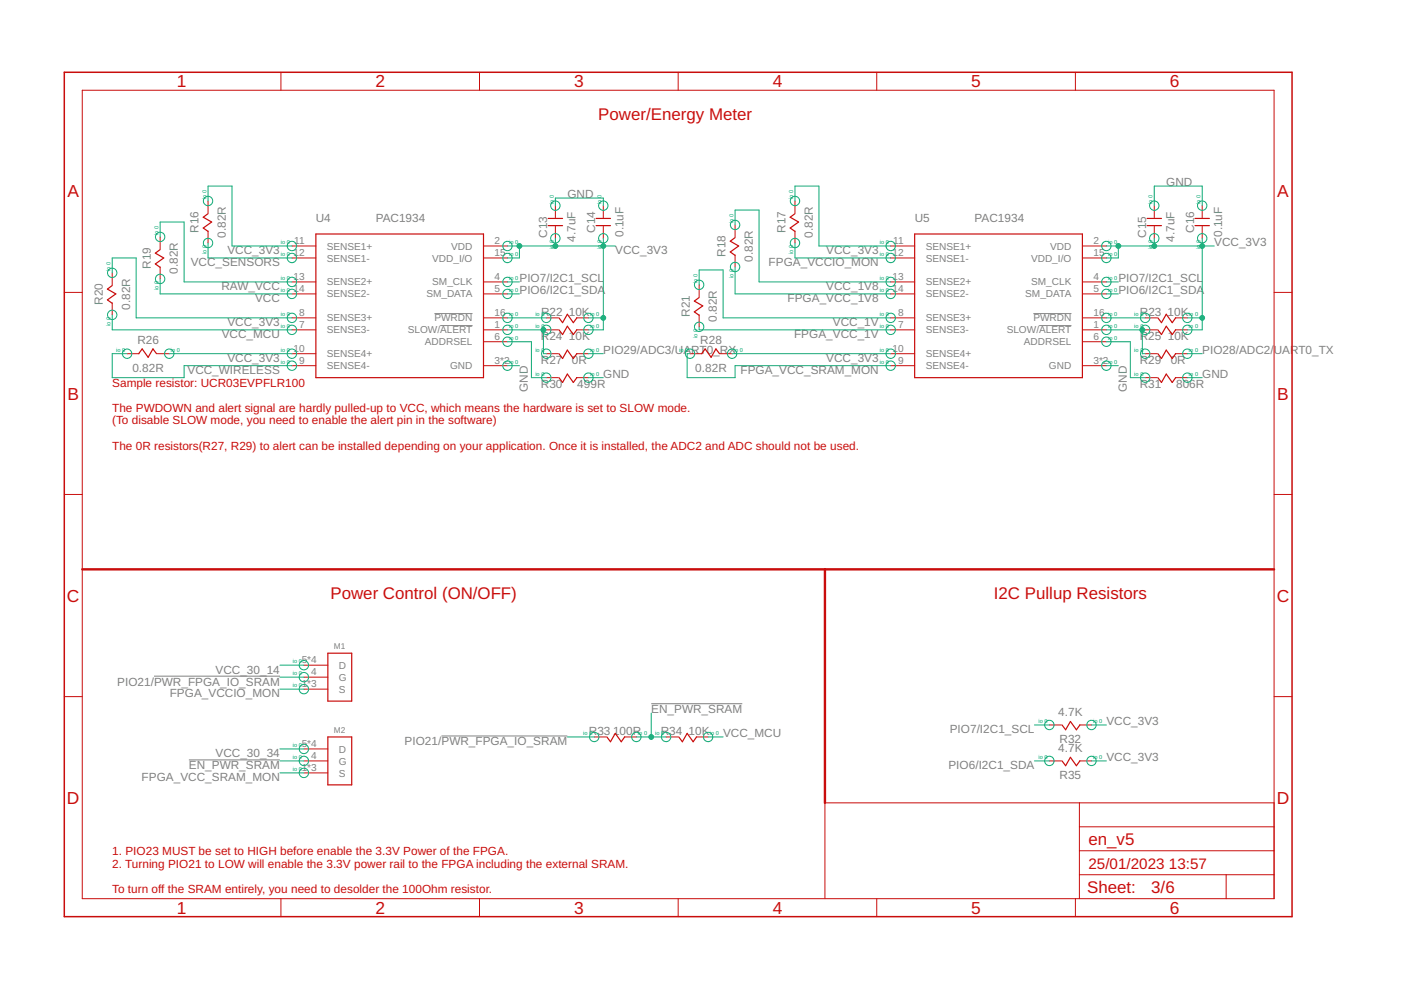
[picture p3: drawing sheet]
<svg xmlns="http://www.w3.org/2000/svg" width="297mm" height="210mm" viewBox="0 0 297 210" stroke-linecap="round" stroke-linejoin="round" font-family="sans-serif">
<path d="M92.1 66.5h8.1M93.3 69h6.9M219.1 66.5h8.1M220.3 69h6.9M32.7 143.4h26.7M93.6 156h26.7M138.1 149.2h19.3M40 161.1h19.4" fill="none" stroke="#808080" stroke-width=".21"/>
<path d="M17.4 120.7h252.7M174.9 120.7v49.5" fill="none" stroke="#c90d0c" stroke-width=".51"/>
<g fill="none" stroke="#c90d0c" stroke-width=".21">
<path d="M17.4 19.1h252.7v171.4h-252.7zM59.6 15.3v3.8M101.7 15.3v3.8M143.8 15.3v3.8M185.9 15.3v3.8M228 15.3v3.8M23.8 57.8v2.6M34 50.2v2.6M34 56.6v2.5M44.1 42.6v2.5M44.1 49v2.5M61.9 52.2h5.1"/>
<path d="M61.9 54.7h5.1M61.9 59.8h5.1M102.5 52.2h5.1M102.5 54.7h5.1M102.5 59.8h5.1M117.8 43.6v2.5M117.8 48v2.5M127.9 43.6v2.5M127.9 48v2.5M155.9 47.7v2.5M155.9 54.1v2.5M168.6 42.6v2.5"/>
<path d="M168.6 49v2.5M188.8 52.2h5.1M188.8 54.7h5.1M188.8 59.8h5.1M229.5 52.2h5.1M229.5 54.7h5.1M229.5 59.8h5.1M244.7 43.6v2.5M244.7 48v2.5M254.9 43.6v2.5M254.9 48v2.5M13.6 62h3.8"/>
<path d="M23.8 64.2v2.6M26.9 75h2.6M33.3 75h2.6M61.9 62.3h5.1M61.9 67.4h5.1M61.9 69.9h5.1M61.9 77.5h5.1M61.9 75h5.1M102.5 62.3h5.1M102.5 67.4h5.1M102.5 69.9h5.1M102.5 72.5h5.1"/>
<path d="M102.5 77.5h5.1M115.8 67.4h2.6M115.8 69.9h2.6M115.8 75h2.6M122.2 67.4h2.6M122.2 69.9h2.6M122.2 75h2.6M146.3 75h2.5M148.2 60.4v2.5M148.2 66.8v2.5M152.7 75h2.5M188.8 62.3h5.1"/>
<path d="M188.8 67.4h5.1M188.8 69.9h5.1M188.8 77.5h5.1M188.8 75h5.1M229.5 62.3h5.1M229.5 67.4h5.1M229.5 69.9h5.1M229.5 72.5h5.1M229.5 77.5h5.1M242.8 67.4h2.5M242.8 69.9h2.5M242.8 75h2.5"/>
<path d="M249.2 67.4h2.5M249.2 69.9h2.5M249.2 75h2.5M270.1 62h3.8M115.8 80.1h2.6M122.2 80.1h2.6M242.8 80.1h2.5M249.2 80.1h2.5M13.6 104.8h3.8M270.1 104.8h3.8M13.6 147.7h3.8M64.4 143.6h5.1"/>
<path d="M64.4 141h5.1M64.4 146.1h5.1M64.4 158.8h5.1M126 156.3h2.5M132.4 156.3h2.5M141.2 156.3h2.6M147.6 156.3h2.5M222.5 153.7h2.5M228.9 153.7h2.5M270.1 147.7h3.8M64.4 161.3h5.1M64.4 163.9h5.1"/>
<path d="M222.5 161.3h2.5M228.9 170.2v20.3M228.9 175.3h41.2M228.9 161.3h2.5M270.1 170.2h-95.2v20.3M59.6 190.5v3.9M101.7 190.5v3.9M143.8 190.5v3.9M185.9 190.5v3.9M228 190.5v3.9M228.9 185.5h41.2M228.9 180.4h41.2"/>
<path d="M260 185.5v5"/>
</g>
<g fill="none" stroke="#c90d0c" stroke-width=".25">
<path d="M34 52.9l-1.1 .8 1.8 1-1.8 1.3 1.1 .7M44.1 45.3l-1 .8 1.8 1-1.8 1.2 1 .8M67 49.6h35.5v30.5h-35.5zM116.2 47.8h3.1M116.2 46.3h3.1M126.4 47.8h3M126.4 46.3h3M155.9 50.4l-1.1 .7 1.8 1.1-1.8 1.2 1.1 .7M168.6 45.3l-1.1 .8 1.8 1-1.8 1.2 1.1 .8M193.9 49.6h35.6v30.5h-35.6zM243.2 47.8h3.1M243.2 46.3h3.1"/>
<path d="M253.4 47.8h3M253.4 46.3h3M23.8 60.5l-1 .8 1.8 1-1.8 1.3 1 .7M29.4 75l.7-1 1.3 1.8 1-1.8 .8 1M118.5 67.4l.8 1 1-1.8 1.3 1.8 .7-1M118.5 69.9l.8 1 1-1.7 1.3 1.7 .7-1M118.5 75l.8 1 1-1.8 1.3 1.8 .7-1M148.2 63.1l-1 .7 1.8 1.1-1.8 1.2 1 .7M148.8 75l.7-1 1.3 1.8 1-1.8 .7 1M245.5 67.4l.8 1 1-1.8 1.2 1.8 .8-1M245.5 69.9l.8 1 1-1.7 1.2 1.7 .8-1M245.5 75l.8 1 1-1.8 1.2 1.8 .8-1"/>
<path d="M118.5 80.1l.8 1 1-1.8 1.3 1.8 .7-1M245.5 80.1l.8 1 1-1.8 1.2 1.8 .8-1M69.5 138.5h5.1v10.2h-5.1zM69.5 156.3h5.1v10.1h-5.1zM128.7 156.3l.7 1 1.1-1.8 1.2 1.8 .7-1M143.9 156.3l.8 1 1-1.8 1.3 1.8 .7-1M225.2 153.7l.7 1 1-1.7 1.3 1.7 .8-1M225.2 161.3l.7 1 1-1.7 1.3 1.7 .8-1"/>
</g>
<path d="M13.6 15.3h260.3v179.1h-260.3z" fill="none" stroke="#c90d0c" stroke-width=".32"/>
<g fill="none" stroke="#0dab76" stroke-width=".21">
<path d="M23.8 57.8v-3.1h5.1v12.7h33M34 59.1v3.2h27.9M34 50.2v-3.1h5v12.7h22.9M44.1 42.6v-3.1h5.1v12.7h12.7M44.1 51.5v3.2h17.8M107.6 59.8h2.5M107.6 52.2h22.9M110.1 52.2v2.5h-2.5M117.8 43.6v-1.6h10.1v1.6M117.8 50.5v1.7M127.9 50.5v19.4h-3.1M155.9 56.6v5.7h32.9"/>
<path d="M155.9 47.7v-3.2h5v15.3h27.9M168.6 42.6v-3.1h5v12.7h15.2M168.6 51.5v3.2h20.2M234.6 59.8h2.5M234.6 52.2h22.8M237.1 52.2v2.5h-2.5M244.7 43.6v-4.1h10.2v4.1M244.7 50.5v1.7M254.9 50.5v19.4h-3.2M23.8 66.8v3.1h38.1M26.9 75h-3.1v5.1h15.2v-2.6h22.9M35.9 75h26"/>
<path d="M107.6 62.3h2.5M107.6 72.5h5.1v7.6h3.1M107.6 77.5h2.5M107.6 67.4h8.2M107.6 69.9h8.2M115.2 69.9v5.1h.6M124.8 67.4h3.1M124.8 75h3.1M146.3 75h-.6v5.1h10.2v-2.6h32.9M148.2 60.4v-3.2h5.1v10.2h35.5M148.2 69.3v.6h40.6M155.2 75h33.6"/>
<path d="M234.6 62.3h2.5M234.6 72.5h5v7.6h3.2M234.6 77.5h2.5M234.6 67.4h8.2M234.6 69.9h8.2M242.2 69.9v5.1h.6M251.7 67.4h3.2M251.7 75h3.2M124.8 80.1h3.1M251.7 80.1h3.2M59.4 146.1h5M59.4 158.8h5"/>
<path d="M59.4 141h5M59.4 143.6h5M120.3 156.3h5.7M134.9 156.3h6.3M138.1 151.2v5.1M150.1 156.3h3.2M219.3 153.7h3.2M231.4 153.7h3.2M59.4 161.3h5M59.4 163.9h5M219.3 161.3h3.2M231.4 161.3h3.2"/>
<circle cx="23.8" cy="57.8" r=".99"/>
<circle cx="34" cy="59.1" r=".99"/>
<circle cx="34" cy="50.2" r=".99"/>
<circle cx="44.1" cy="42.6" r=".99"/>
<circle cx="44.1" cy="51.5" r=".99"/>
<circle cx="61.9" cy="59.8" r=".99"/>
<circle cx="61.9" cy="54.7" r=".99"/>
<circle cx="61.9" cy="52.2" r=".99"/>
<circle cx="107.6" cy="52.2" r=".99"/>
<circle cx="107.6" cy="54.7" r=".99"/>
<circle cx="107.6" cy="59.8" r=".99"/>
<circle cx="117.8" cy="43.6" r=".99"/>
<circle cx="117.8" cy="50.5" r=".99"/>
<circle cx="127.9" cy="43.6" r=".99"/>
<circle cx="127.9" cy="50.5" r=".99"/>
<circle cx="155.9" cy="47.7" r=".99"/>
<circle cx="155.9" cy="56.6" r=".99"/>
<circle cx="168.6" cy="42.6" r=".99"/>
<circle cx="168.6" cy="51.5" r=".99"/>
<circle cx="188.8" cy="52.2" r=".99"/>
<circle cx="188.8" cy="54.7" r=".99"/>
<circle cx="188.8" cy="59.8" r=".99"/>
<circle cx="234.6" cy="52.2" r=".99"/>
<circle cx="234.6" cy="59.8" r=".99"/>
<circle cx="234.6" cy="54.7" r=".99"/>
<circle cx="244.7" cy="43.6" r=".99"/>
<circle cx="244.7" cy="50.5" r=".99"/>
<circle cx="254.9" cy="43.6" r=".99"/>
<circle cx="254.9" cy="50.5" r=".99"/>
<circle cx="23.8" cy="66.8" r=".99"/>
<circle cx="26.9" cy="75" r=".99"/>
<circle cx="35.9" cy="75" r=".99"/>
<circle cx="61.9" cy="75" r=".99"/>
<circle cx="61.9" cy="67.4" r=".99"/>
<circle cx="61.9" cy="69.9" r=".99"/>
<circle cx="61.9" cy="77.5" r=".99"/>
<circle cx="61.9" cy="62.3" r=".99"/>
<circle cx="107.6" cy="62.3" r=".99"/>
<circle cx="107.6" cy="67.4" r=".99"/>
<circle cx="107.6" cy="69.9" r=".99"/>
<circle cx="107.6" cy="72.5" r=".99"/>
<circle cx="107.6" cy="77.5" r=".99"/>
<circle cx="115.8" cy="67.4" r=".99"/>
<circle cx="115.8" cy="69.9" r=".99"/>
<circle cx="115.8" cy="75" r=".99"/>
<circle cx="124.8" cy="67.4" r=".99"/>
<circle cx="124.8" cy="75" r=".99"/>
<circle cx="124.8" cy="69.9" r=".99"/>
<circle cx="146.3" cy="75" r=".99"/>
<circle cx="148.2" cy="69.3" r=".99"/>
<circle cx="148.2" cy="60.4" r=".99"/>
<circle cx="155.2" cy="75" r=".99"/>
<circle cx="188.8" cy="75" r=".99"/>
<circle cx="188.8" cy="69.9" r=".99"/>
<circle cx="188.8" cy="62.3" r=".99"/>
<circle cx="188.8" cy="67.4" r=".99"/>
<circle cx="188.8" cy="77.5" r=".99"/>
<circle cx="234.6" cy="72.5" r=".99"/>
<circle cx="234.6" cy="62.3" r=".99"/>
<circle cx="234.6" cy="67.4" r=".99"/>
<circle cx="234.6" cy="69.9" r=".99"/>
<circle cx="234.6" cy="77.5" r=".99"/>
<circle cx="242.8" cy="75" r=".99"/>
<circle cx="242.8" cy="67.4" r=".99"/>
<circle cx="242.8" cy="69.9" r=".99"/>
<circle cx="251.7" cy="75" r=".99"/>
<circle cx="251.7" cy="67.4" r=".99"/>
<circle cx="251.7" cy="69.9" r=".99"/>
<circle cx="115.8" cy="80.1" r=".99"/>
<circle cx="124.8" cy="80.1" r=".99"/>
<circle cx="242.8" cy="80.1" r=".99"/>
<circle cx="251.7" cy="80.1" r=".99"/>
<circle cx="64.4" cy="141" r=".99"/>
<circle cx="64.4" cy="143.6" r=".99"/>
<circle cx="64.4" cy="146.1" r=".99"/>
<circle cx="64.4" cy="158.8" r=".99"/>
<circle cx="126" cy="156.3" r=".99"/>
<circle cx="134.9" cy="156.3" r=".99"/>
<circle cx="141.2" cy="156.3" r=".99"/>
<circle cx="150.1" cy="156.3" r=".99"/>
<circle cx="222.5" cy="153.7" r=".99"/>
<circle cx="231.4" cy="153.7" r=".99"/>
<circle cx="64.4" cy="161.3" r=".99"/>
<circle cx="64.4" cy="163.9" r=".99"/>
<circle cx="222.5" cy="161.3" r=".99"/>
<circle cx="231.4" cy="161.3" r=".99"/>
</g>
<g fill="#0dab76" stroke="#0dab76" stroke-width=".21">
<circle cx="127.9" cy="52.2" r=".51"/>
<circle cx="117.8" cy="52.2" r=".51"/>
<circle cx="127.9" cy="67.4" r=".51"/>
<circle cx="110.1" cy="52.2" r=".51"/>
<circle cx="244.7" cy="52.2" r=".51"/>
<circle cx="237.1" cy="52.2" r=".51"/>
<circle cx="254.9" cy="52.2" r=".51"/>
<circle cx="254.9" cy="67.4" r=".51"/>
<circle cx="138.1" cy="156.3" r=".51"/>
<circle cx="115.2" cy="69.9" r=".51"/>
<circle cx="242.2" cy="69.9" r=".51"/>
</g>
<g font-size="3.7" fill="#c90d0c">
<text x="37.5" y="18.5">1</text>
<text x="79.6" y="18.5">2</text>
<text x="121.7" y="18.5">3</text>
<text x="163.8" y="18.5">4</text>
<text x="205.9" y="18.5">5</text>
<text x="248.1" y="18.5">6</text>
<text x="14.3" y="41.9">A</text>
<text x="270.8" y="41.9">A</text>
<text x="14.3" y="84.7">B</text>
<text x="270.8" y="84.7">B</text>
<text x="14.2" y="127.6">C</text>
<text x="270.7" y="127.6">C</text>
<text x="14.2" y="170.4">D</text>
<text x="270.7" y="170.4">D</text>
<text x="37.5" y="193.7">1</text>
<text x="79.6" y="193.7">2</text>
<text x="121.7" y="193.7">3</text>
<text x="163.8" y="193.7">4</text>
<text x="205.9" y="193.7">5</text>
<text x="248.1" y="193.7">6</text>
</g>
<g font-size="3.6" fill="#c90d0c">
<text x="126.8" y="25.5">Power/Energy Meter</text>
<text x="70.1" y="127.1">Power Control (ON/OFF)</text>
<text x="210.7" y="127.1">I2C Pullup Resistors</text>
<text x="230.8" y="179.1">en_v5</text>
<text x="230.5" y="189.4">Sheet:</text>
<text x="244.1" y="189.3">3/6</text>
</g>
<g font-size="3.2" fill="#c90d0c">
<text x="230.8" y="184.2">25/01/2023</text>
<text x="247.8" y="184.2">13:57</text>
</g>
<g font-size="2.5" fill="#808080">
<text x="120.3" y="42">GND</text>
<text x="247.3" y="39.5">GND</text>
<text x="67" y="47.1">U4</text>
<text x="79.7" y="47.1">PAC1934</text>
<text x="193.9" y="47.1">U5</text>
<text x="206.6" y="47.1">PAC1934</text>
<text x="42.1" y="49.4" transform="rotate(-90 42.1 49.4)">R16</text>
<text x="47.9" y="50.4" transform="rotate(-90 47.9 50.4)">0.82R</text>
<text x="48.2" y="53.9">VCC_3V3</text>
<text x="116" y="50.4" transform="rotate(-90 116 50.4)">C13</text>
<text x="122" y="51.3" transform="rotate(-90 122 51.3)">4.7uF</text>
<text x="126.2" y="49.4" transform="rotate(-90 126.2 49.4)">C14</text>
<text x="130.4" y="53.9">VCC_3V3</text>
<text x="132.2" y="50.3" transform="rotate(-90 132.2 50.3)">0.1uF</text>
<text x="166.5" y="49.4" transform="rotate(-90 166.5 49.4)">R17</text>
<text x="172.3" y="50.4" transform="rotate(-90 172.3 50.4)">0.82R</text>
<text x="175.2" y="53.9">VCC_3V3</text>
<text x="243" y="50.4" transform="rotate(-90 243 50.4)">C15</text>
<text x="249" y="51.3" transform="rotate(-90 249 51.3)">4.7uF</text>
<text x="253.2" y="49.4" transform="rotate(-90 253.2 49.4)">C16</text>
<text x="257.4" y="52.1">VCC_3V3</text>
<text x="259.1" y="50.3" transform="rotate(-90 259.1 50.3)">0.1uF</text>
<text x="31.9" y="57" transform="rotate(-90 31.9 57)">R19</text>
<text x="37.7" y="58" transform="rotate(-90 37.7 58)">0.82R</text>
<text x="40.4" y="56.5">VCC_SENSORS</text>
<text x="110.1" y="59.8">PIO7/I2C1_SCL</text>
<text x="153.8" y="54.4" transform="rotate(-90 153.8 54.4)">R18</text>
<text x="159.6" y="55.5" transform="rotate(-90 159.6 55.5)">0.82R</text>
<text x="163" y="56.5">FPGA_VCCIO_MON</text>
<text x="237.1" y="59.8">PIO7/I2C1_SCL</text>
<text x="21.8" y="64.6" transform="rotate(-90 21.8 64.6)">R20</text>
<text x="27.6" y="65.7" transform="rotate(-90 27.6 65.7)">0.82R</text>
<text x="46.9" y="61.5">RAW_VCC</text>
<text x="54.1" y="64.1">VCC</text>
<text x="110.1" y="62.3">PIO6/I2C1_SDA</text>
<text x="167" y="64.1">FPGA_VCC_1V8</text>
<text x="175.2" y="61.5">VCC_1V8</text>
<text x="237.1" y="62.3">PIO6/I2C1_SDA</text>
<text x="47" y="71.7">VCC_MCU</text>
<text x="48.2" y="69.2">VCC_3V3</text>
<text x="114.7" y="66.9">R22</text>
<text x="120.6" y="66.9">10K</text>
<text x="146.2" y="67.1" transform="rotate(-90 146.2 67.1)">R21</text>
<text x="152" y="68.2" transform="rotate(-90 152 68.2)">0.82R</text>
<text x="168.4" y="71.7">FPGA_VCC_1V</text>
<text x="176.6" y="69.2">VCC_1V</text>
<text x="241.7" y="66.9">R23</text>
<text x="247.6" y="66.9">10K</text>
<text x="29.1" y="73">R26</text>
<text x="48.2" y="76.8">VCC_3V3</text>
<text x="114.7" y="72.2">R24</text>
<text x="114.7" y="77.3">R27</text>
<text x="120.6" y="72.2">10K</text>
<text x="121.2" y="77.3">0R</text>
<text x="127.9" y="75">PIO29/ADC3/UART0_RX</text>
<text x="148.5" y="73">R28</text>
<text x="175.2" y="76.8">VCC_3V3</text>
<text x="241.7" y="72.2">R25</text>
<text x="241.7" y="77.3">R29</text>
<text x="247.6" y="72.2">10K</text>
<text x="248.2" y="77.3">0R</text>
<text x="254.9" y="75">PIO28/ADC2/UART0_TX</text>
<text x="28.1" y="78.8">0.82R</text>
<text x="39.7" y="79.3">VCC_WIRELESS</text>
<text x="111.9" y="83.1" transform="rotate(-90 111.9 83.1)">GND</text>
<text x="114.7" y="82.3">R30</text>
<text x="122.4" y="82.3">499R</text>
<text x="127.9" y="80.1">GND</text>
<text x="147.4" y="78.8">0.82R</text>
<text x="157" y="79.3">FPGA_VCC_SRAM_MON</text>
<text x="238.9" y="83.1" transform="rotate(-90 238.9 83.1)">GND</text>
<text x="241.7" y="82.3">R31</text>
<text x="249.4" y="82.3">806R</text>
<text x="254.9" y="80.1">GND</text>
<text x="45.7" y="142.8">VCC_30_14</text>
<text x="24.8" y="145.3">PIO21/PWR_FPGA_IO_SRAM</text>
<text x="36" y="147.9">FPGA_VCCIO_MON</text>
<text x="124.9" y="155.8">R33</text>
<text x="130" y="155.8">100R</text>
<text x="138.1" y="151.2">EN_PWR_SRAM</text>
<text x="140.1" y="155.8">R34</text>
<text x="146" y="155.8">10K</text>
<text x="201.4" y="155.5">PIO7/I2C1_SCL</text>
<text x="224.4" y="151.7">4.7K</text>
<text x="234.6" y="153.7">VCC_3V3</text>
<text x="45.7" y="160.6">VCC_30_34</text>
<text x="85.8" y="158">PIO21/PWR_FPGA_IO_SRAM</text>
<text x="153.3" y="156.3">VCC_MCU</text>
<text x="224.4" y="159.3">4.7K</text>
<text x="224.6" y="157.5">R32</text>
<text x="234.6" y="161.3">VCC_3V3</text>
<text x="30" y="165.7">FPGA_VCC_SRAM_MON</text>
<text x="40" y="163.1">EN_PWR_SRAM</text>
<text x="201.1" y="163.1">PIO6/I2C1_SDA</text>
<text x="224.6" y="165.1">R35</text>
</g>
<g font-size="2.5" fill="#c90d0c">
<text x="23.8" y="82">Sample resistor: UCR03EVPFLR100</text>
<text x="23.8" y="87.3">The PWDOWN and alert signal are hardly pulled-up to VCC, which means the hardware is set to SLOW mode.</text>
<text x="23.8" y="90">(To disable SLOW mode, you need to enable the alert pin in the software)</text>
<text x="23.8" y="95.3">The 0R resistors(R27, R29) to alert can be installed depending on your application. Once it is installed, the ADC2 and ADC should not be used.</text>
<text x="23.8" y="181.3">1. PIO23 MUST be set to HIGH before enable the 3.3V Power of the FPGA.</text>
<text x="23.8" y="183.9">2. Turning PIO21 to LOW will enable the 3.3V power rail to the FPGA including the external SRAM.</text>
<text x="23.8" y="189.3">To turn off the SRAM entirely, you need to desolder the 100Ohm resistor.</text>
</g>
<g font-size="2.1" fill="#808080">
<text x="62.4" y="51.8">11</text>
<text x="69.3" y="52.9">SENSE1+</text>
<text x="95.7" y="52.9">VDD</text>
<text x="104.9" y="51.8">2</text>
<text x="189.4" y="51.8">11</text>
<text x="196.3" y="52.9">SENSE1+</text>
<text x="222.6" y="52.9">VDD</text>
<text x="231.8" y="51.8">2</text>
<text x="62.3" y="59.4">13</text>
<text x="62.3" y="54.3">12</text>
<text x="69.3" y="55.4">SENSE1-</text>
<text x="91.6" y="55.5">VDD_I/O</text>
<text x="104.9" y="54.3">15</text>
<text x="104.9" y="59.4">4</text>
<text x="189.2" y="59.4">13</text>
<text x="189.2" y="54.3">12</text>
<text x="196.3" y="55.4">SENSE1-</text>
<text x="218.6" y="55.5">VDD_I/O</text>
<text x="231.8" y="54.3">15</text>
<text x="231.8" y="59.4">4</text>
<text x="62.3" y="62">14</text>
<text x="69.3" y="60.5">SENSE2+</text>
<text x="69.3" y="63.1">SENSE2-</text>
<text x="90.4" y="63.1">SM_DATA</text>
<text x="91.6" y="60.5">SM_CLK</text>
<text x="104.9" y="62">5</text>
<text x="189.2" y="62">14</text>
<text x="196.3" y="60.5">SENSE2+</text>
<text x="196.3" y="63.1">SENSE2-</text>
<text x="217.4" y="63.1">SM_DATA</text>
<text x="218.6" y="60.5">SM_CLK</text>
<text x="231.8" y="62">5</text>
<text x="63.4" y="67">8</text>
<text x="63.4" y="69.6">7</text>
<text x="69.3" y="68.1">SENSE3+</text>
<text x="69.3" y="70.7">SENSE3-</text>
<text x="86.5" y="70.7">SLOW/ALERT</text>
<text x="92.1" y="68.1">PWRDN</text>
<text x="104.9" y="67">16</text>
<text x="104.9" y="69.6">1</text>
<text x="190.4" y="67">8</text>
<text x="190.4" y="69.6">7</text>
<text x="196.3" y="68.1">SENSE3+</text>
<text x="196.3" y="70.7">SENSE3-</text>
<text x="213.4" y="70.7">SLOW/ALERT</text>
<text x="219.1" y="68.1">PWRDN</text>
<text x="231.8" y="67">16</text>
<text x="231.8" y="69.6">1</text>
<text x="62.3" y="74.6">10</text>
<text x="63.4" y="77.2">9</text>
<text x="69.3" y="75.8">SENSE4+</text>
<text x="90.1" y="73.2">ADDRSEL</text>
<text x="104.9" y="72.1">6</text>
<text x="104.9" y="77.2">3*2</text>
<text x="189.2" y="74.6">10</text>
<text x="190.4" y="77.2">9</text>
<text x="196.3" y="75.8">SENSE4+</text>
<text x="217.1" y="73.2">ADDRSEL</text>
<text x="231.8" y="72.1">6</text>
<text x="231.8" y="77.2">3*2</text>
<text x="69.3" y="78.3">SENSE4-</text>
<text x="95.4" y="78.3">GND</text>
<text x="196.3" y="78.3">SENSE4-</text>
<text x="222.4" y="78.3">GND</text>
<text x="64" y="140.7">5*4</text>
<text x="66" y="143.2">4</text>
<text x="71.8" y="141.8">D</text>
<text x="64" y="145.7">1*3</text>
<text x="71.8" y="144.3">G</text>
<text x="71.8" y="146.9">S</text>
<text x="64" y="158.4">5*4</text>
<text x="66" y="161">4</text>
<text x="71.8" y="159.6">D</text>
<text x="64" y="163.5">1*3</text>
<text x="71.8" y="162.1">G</text>
<text x="71.8" y="164.6">S</text>
</g>
<g font-size="1.8" fill="#808080">
<text x="70.8" y="137.6">M1</text>
<text x="70.8" y="155.3">M2</text>
</g>
<g font-size="1.2" fill="#0dab76">
<text x="127.6" y="42" transform="rotate(-90 127.6 42)">0</text>
<text x="43.8" y="42.3" transform="rotate(-90 43.8 42.3)">io 0</text>
<text x="117.4" y="43.3" transform="rotate(-90 117.4 43.3)">io 0</text>
<text x="127.6" y="43.3" transform="rotate(-90 127.6 43.3)">io</text>
<text x="155.5" y="47.3" transform="rotate(-90 155.5 47.3)">io 0</text>
<text x="168.2" y="42.3" transform="rotate(-90 168.2 42.3)">io 0</text>
<text x="244.4" y="43.3" transform="rotate(-90 244.4 43.3)">io 0</text>
<text x="254.5" y="43.3" transform="rotate(-90 254.5 43.3)">io 0</text>
<text x="33.6" y="49.9" transform="rotate(-90 33.6 49.9)">io 0</text>
<text x="43.8" y="53.9" transform="rotate(-90 43.8 53.9)">io 0</text>
<text x="59.6" y="51.8">io 0</text>
<text x="107.9" y="51.8">io 0</text>
<text x="117.4" y="52.9" transform="rotate(-90 117.4 52.9)">io</text>
<text x="117.4" y="51.6" transform="rotate(-90 117.4 51.6)">0</text>
<text x="127.6" y="52.9" transform="rotate(-90 127.6 52.9)">io</text>
<text x="127.6" y="51.6" transform="rotate(-90 127.6 51.6)">0</text>
<text x="168.2" y="53.9" transform="rotate(-90 168.2 53.9)">io 0</text>
<text x="186.5" y="51.8">io 0</text>
<text x="234.9" y="51.8">io 0</text>
<text x="244.4" y="52.9" transform="rotate(-90 244.4 52.9)">io</text>
<text x="244.4" y="51.6" transform="rotate(-90 244.4 51.6)">0</text>
<text x="254.5" y="52.9" transform="rotate(-90 254.5 52.9)">io</text>
<text x="254.5" y="51.6" transform="rotate(-90 254.5 51.6)">0</text>
<text x="23.4" y="57.5" transform="rotate(-90 23.4 57.5)">io 0</text>
<text x="59.6" y="59.4">io 0</text>
<text x="59.6" y="54.3">io 0</text>
<text x="107.9" y="54.3">io 0</text>
<text x="107.9" y="59.4">io 0</text>
<text x="155.5" y="58.9" transform="rotate(-90 155.5 58.9)">io 0</text>
<text x="186.5" y="59.4">io 0</text>
<text x="186.5" y="54.3">io 0</text>
<text x="234.9" y="54.3">io 0</text>
<text x="234.9" y="59.4">io 0</text>
<text x="33.6" y="61.5" transform="rotate(-90 33.6 61.5)">io 0</text>
<text x="59.6" y="62">io 0</text>
<text x="107.9" y="62">io 0</text>
<text x="147.9" y="60" transform="rotate(-90 147.9 60)">io 0</text>
<text x="186.5" y="62">io 0</text>
<text x="234.9" y="62">io 0</text>
<text x="23.4" y="69.1" transform="rotate(-90 23.4 69.1)">io 0</text>
<text x="59.6" y="67">io 0</text>
<text x="59.6" y="69.6">io 0</text>
<text x="107.9" y="67">io 0</text>
<text x="107.9" y="69.6">io 0</text>
<text x="113.5" y="67">io 0</text>
<text x="113.5" y="69.6">io 0</text>
<text x="125.1" y="67">io 0</text>
<text x="125.1" y="69.6">io 0</text>
<text x="147.9" y="71.6" transform="rotate(-90 147.9 71.6)">io 0</text>
<text x="186.5" y="67">io 0</text>
<text x="186.5" y="69.6">io 0</text>
<text x="234.9" y="67">io 0</text>
<text x="234.9" y="69.6">io 0</text>
<text x="240.5" y="67">io 0</text>
<text x="240.5" y="69.6">io 0</text>
<text x="252.1" y="67">io 0</text>
<text x="252.1" y="69.6">io 0</text>
<text x="24.6" y="74.6">io 0</text>
<text x="36.2" y="74.6">io 0</text>
<text x="59.6" y="74.6">io 0</text>
<text x="59.6" y="77.2">io 0</text>
<text x="107.9" y="72.1">io 0</text>
<text x="107.9" y="77.2">io 0</text>
<text x="113.5" y="74.6">io 0</text>
<text x="125.1" y="74.6">io 0</text>
<text x="144" y="74.6">io 0</text>
<text x="155.6" y="74.6">io 0</text>
<text x="186.5" y="74.6">io 0</text>
<text x="186.5" y="77.2">io 0</text>
<text x="234.9" y="72.1">io 0</text>
<text x="234.9" y="77.2">io 0</text>
<text x="240.5" y="74.6">io 0</text>
<text x="252.1" y="74.6">io 0</text>
<text x="113.5" y="79.7">io 0</text>
<text x="125.1" y="79.7">io 0</text>
<text x="240.5" y="79.7">io 0</text>
<text x="252.1" y="79.7">io 0</text>
<text x="62.1" y="143.2">io 0</text>
<text x="62.1" y="140.7">io 0</text>
<text x="62.1" y="145.7">io 0</text>
<text x="123.7" y="155.9">io 0</text>
<text x="135.3" y="155.9">io 0</text>
<text x="138.9" y="155.9">io 0</text>
<text x="150.5" y="155.9">io 0</text>
<text x="220.2" y="153.4">io 0</text>
<text x="231.8" y="153.4">io 0</text>
<text x="62.1" y="161">io 0</text>
<text x="62.1" y="158.4">io 0</text>
<text x="220.2" y="161">io 0</text>
<text x="231.8" y="161">io 0</text>
<text x="62.1" y="163.5">io 0</text>
</g>
</svg>
